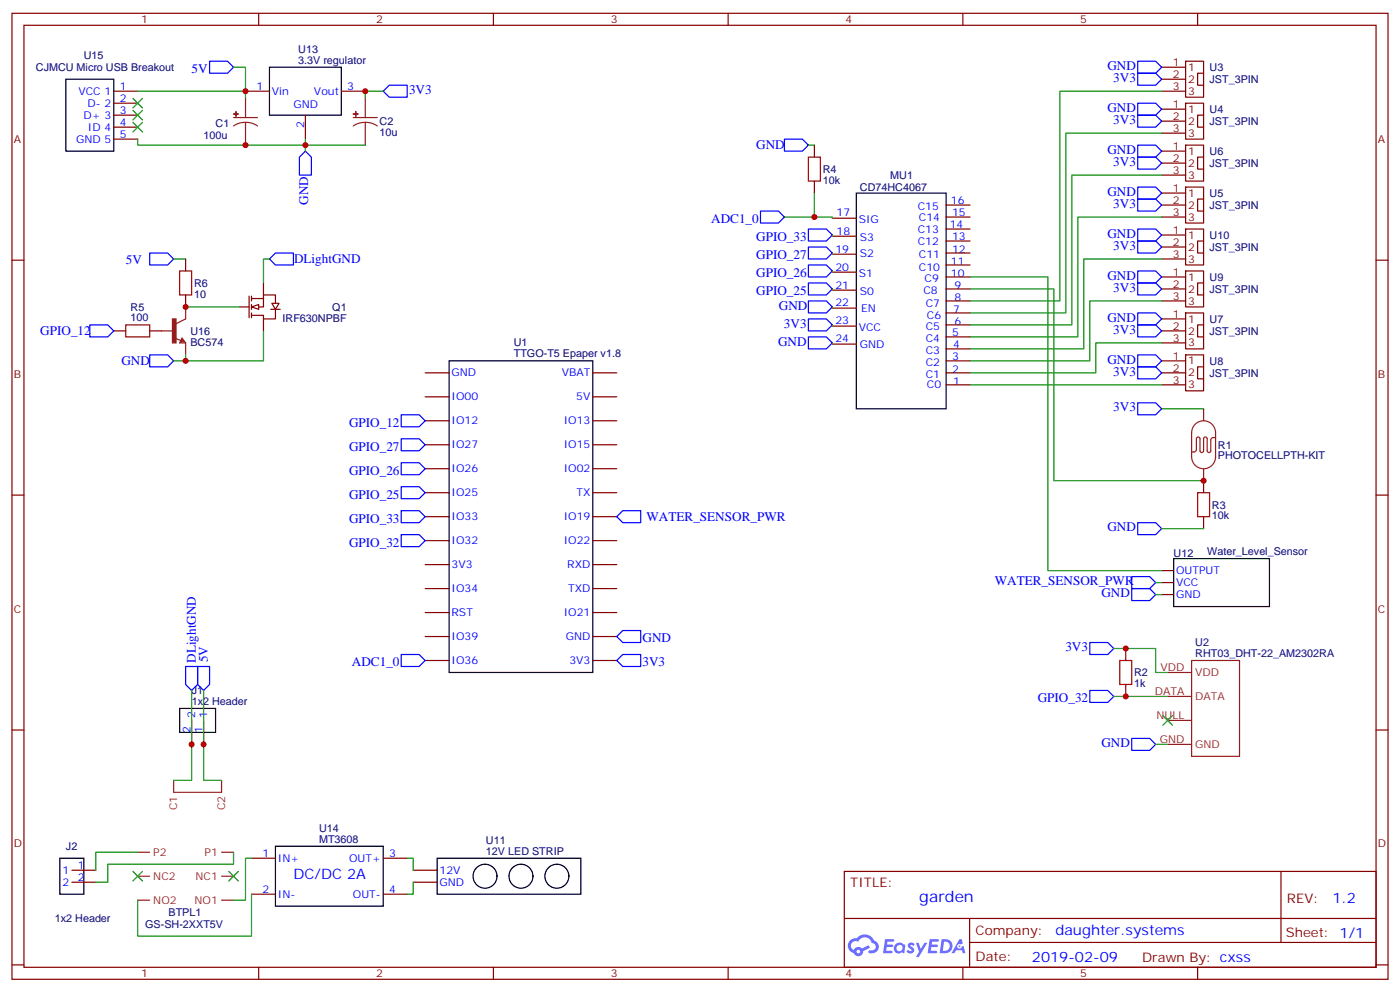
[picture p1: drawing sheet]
<svg xmlns="http://www.w3.org/2000/svg" width="412mm" height="292mm" viewBox="0 0 412 292" stroke-linecap="round" stroke-linejoin="round" font-family="sans-serif">
<g fill="none" stroke="#870000" stroke-width=".35">
<path d="M3.5 3.9h405.4v284.4h-405.4zM7.1 7.4h398.2v277.3h-398.2zM76.2 3.9v3.5M145.3 3.9v3.5M214.5 3.9v3.5M283.6 3.9v3.5M352.8 3.9v3.5M3.5 76.6h3.6M405.3 76.6h3.6M3.5 145.7h3.6M405.3 145.7h3.6M3.5 214.9h3.6"/>
<path d="M405.3 214.9h3.6M248.7 256.5h156.6v28.2h-156.6zM377.3 256.5v20.9M248.7 270.4h156.5M285.6 277.4h119.6M285.6 270.4v14.1M3.5 284h3.6M76.2 284.7v3.6M145.3 284.7v3.6M214.5 284.7v3.6M283.6 284.7v3.6M352.8 284.7v3.6"/>
<path d="M405.3 284h3.6"/>
</g>
<g fill="#5487ff">
<path d="M267.7 277.7a1.22 1.22 0 0 1 1.7 .2l-.4 .6a.47 .47 0 0 0-.3-.4 .47 .47 0 0 0-.5 .2l.1 .2a1.14 1.14 0 0 1 .8 1.8 1.14 1.14 0 0 1-1.9 0l-.2-.2 .5-.6 .7 .5a.29 .29 0 0 0 .3-.3 .29 .29 0 0 0-.2-.3 1.04 1.04 0 0 1-.6-1.7z"/>
<path d="M260.7 276.4h2.4l.3 .2-.2 .5-1.8 .1-.1 .8h1.5l.3 .4-.3 .4h-1.6l-.2 1.1h1.7l.2 .3-.2 .3-2.6 .1z"/>
<path d="M273.8 276.4h2.4l.3 .2-.1 .5-1.8 .1-.2 .8h1.6l.3 .4-.4 .4h-1.6l-.1 1.1h1.7l.2 .3-.2 .3-2.6 .1z"/>
<path d="M282.6 276.4h.7l.3 1.3-.6 .3a.69 .69 0 0 0-1 .3 .69 .69 0 0 0 .4 .9 .69 .69 0 0 0 .9-.6l.5-.2 .6 2.2h-.8l-.2-.9h-1.8l-.5 .9h-.8z"/>
<path d="M269.8 277.5h.8l.6 1.8 1.1-1.8h.9l-2.6 4.2h-.8l.9-1.5z"/>
<path d="M277.4 276.4l-.6 4.2h1.3a2.11 2.11 0 0 0 2.5-2.1 2.11 2.11 0 0 0-2.5-2.1zM278.1 277.2a1.39 1.39 0 0 1 1.7 1.4 1.39 1.39 0 0 1-1.8 1.3h-.3z"/>
<path d="M263.7 278.1a1.54 1.54 0 0 0-.1 2.1 1.54 1.54 0 0 0 2.2 .1l.6 .3 .3-2.3-.2-.3h-.4a1.49 1.49 0 0 0-2.4 .1zM264 279.1a.94 .94 0 0 1 1.8 0 .94 .94 0 0 1-1.8 0z"/>
<path d="M250.4 276.8a2.18 2.18 0 0 0 1.1 3.7 1.44 1.44 0 0 0 1.6 .9 1.44 1.44 0 0 0 1.2-1.4l2-1-.5-.8-1.9 1a1.47 1.47 0 0 0-2.4 .4 1.39 1.39 0 0 1-.7-1.9 1.39 1.39 0 0 1 2-.5 2.12 2.12 0 0 1 2.2-1.3 2.12 2.12 0 0 1 1.9 1.7 1.14 1.14 0 0 1 1.1 1.4 1.14 1.14 0 0 1-1.7 .7 .43 .43 0 0 0-.5 .4 .43 .43 0 0 0 .4 .5 1.98 1.98 0 0 0 2.5-1.2 1.98 1.98 0 0 0-1.2-2.6 3.1 3.1 0 0 0-5.3-.6l-.9 .1zM252.3 280.1a.55 .55 0 0 1 1.1 0 .55 .55 0 0 1-1.1 0z"/>
<circle cx="282.6" cy="278.5" r=".26"/>
</g>
<path d="M79.4 19.8h21.1v14.1h-21.1zM252.2 56.8h26.5v63.5h-26.5zM345.7 164.4h28.2v14.1h-28.2zM52.9 208.5h10.6v7.1h-10.6zM17.6 252.6h7.1v10.6h-7.1z" fill="none" stroke="#000" stroke-width=".35"/>
<g fill="none" stroke="#870000" stroke-width=".35">
<path d="M342.2 19.8h7M349.2 18h5.3v10.6h-5.3zM72.3 26.8h7.1M90 33.9v7.1M100.5 26.8h7.1M342.2 23.3h7M342.2 26.8h7M342.2 32.1h7M342.2 35.7h7M342.2 39.2h7M349.2 30.4h5.3v10.6h-5.3zM354.5 21.6h-1.7v3.5h1.7"/>
<path d="M354.5 33.9h-1.7v3.5h1.7M342.2 56.8h7M342.2 44.5h7M342.2 48h7M342.2 51.5h7M349.2 55.1h5.3v10.6h-5.3zM349.2 42.7h5.3v10.6h-5.3zM354.5 58.6h-1.7v3.5h1.7M354.5 46.2h-1.7v3.6h1.7M245.2 64.2h7M245.2 69.5h7M245.2 74.8h7"/>
<path d="M278.7 60.4h7.1M278.7 63.9h7.1M278.7 67.4h7.1M278.7 70.9h7.1M278.7 74.5h7.1M278.7 78h7.1M342.2 60.4h7M342.2 63.9h7M342.2 69.2h7M342.2 72.7h7M342.2 76.2h7M349.2 79.8h5.3v10.5h-5.3z"/>
<path d="M349.2 67.4h5.3v10.6h-5.3zM354.5 70.9h-1.7v3.6h1.7M73.4 87.2v6.3M74.1 87.9h3.5M74.1 87.2v1.4M74.1 89.6v1.5M74.1 92.1v1.4M79.7 91.1h2.8M81.1 91.1v2.8h-3.5v-1.1h-3.5M81.1 89.3v-2.5h-3.5v3.5h-3.5M245.2 80.1h7M245.2 85.4h7"/>
<path d="M245.2 90.7h7M245.2 96h7M278.7 81.5h7.1M278.7 85.1h7.1M278.7 88.6h7.1M278.7 92.1h7.1M278.7 95.6h7.1M278.7 99.2h7.1M342.2 81.5h7M342.2 85.1h7M342.2 88.6h7M342.2 93.9h7"/>
<path d="M342.2 97.4h7M349.2 92.1h5.3v10.6h-5.3zM354.5 95.6h-1.7v3.6h1.7M354.5 83.3h-1.7v3.5h1.7M245.2 101.3h7M278.7 102.7h7.1M278.7 106.2h7.1M278.7 109.7h7.1M278.7 113.3h7.1M342.2 106.2h7M342.2 109.7h7M342.2 113.3h7"/>
<path d="M342.2 100.9h7M349.2 104.5h5.3v10.5h-5.3zM354.5 108h-1.7v3.5h1.7M354.5 141.5v3.5M354.5 152.1v3.5M342.2 168h3.5M342.2 171.5h3.5M342.2 175h3.5M331.6 190.9v3.5M56.4 212.1v7M60 212.1v7M331.6 201.5v3.5"/>
<path d="M21.2 256.2h7M21.2 259.7h7"/>
</g>
<g fill="none" stroke="#8c2424" stroke-width=".35">
<path d="M68.8 34.6h7M72.3 36l1.9 .3 1.6 .8M72.3 36l-1.8 .3-1.7 .8M72.3 28.6v6M72.3 36v6.7M104.1 34.6h7M107.6 36l1.8 .3 1.7 .8M107.6 36l-1.9 .3-1.6 .8M107.6 28.6v6M107.6 36v6.7M352 124.9a3.5 3.5 0 0 1 3.9-.8 3.5 3.5 0 0 1 2.2 3.3v7a3.5 3.5 0 0 1-3.6 3.6 3.5 3.5 0 0 1-3.5-3.6v-7a3.5 3.5 0 0 1 1-2.5zM354.5 120.3v3.6"/>
<path d="M354.5 138v3.5M358.1 128.8l-1 .1-.4 .3v3.5a.53 .53 0 0 1-.6 .5 .53 .53 0 0 1-.5-.5v-3.5a.53 .53 0 0 0-.5-.6 .53 .53 0 0 0-.6 .6v3.5a.53 .53 0 0 1-.5 .5 .53 .53 0 0 1-.5-.5v-3.5a.53 .53 0 0 0-.5-.6 .53 .53 0 0 0-.6 .6v3.4l-.4 .4h-1M344 197.9h7M351 194.4h14.1v28.2h-14.1zM344 205h7M344 212.1h7M344 219.1h7"/>
</g>
<path d="M352.8 145h3.5v7.1h-3.5zM329.8 194.4h3.6v7.1h-3.6z" fill="none" stroke="#a10000" stroke-width=".35"/>
<g fill="#8c2424" stroke="#8c2424" stroke-width=".35">
<path d="M68.8 33.5l1.4 .1z"/>
<path d="M69.5 32.8v1.5z"/>
<path d="M104.1 33.5l1.4 .1z"/>
<path d="M104.8 32.8v1.5z"/>
</g>
<path d="M74.1 90.3l2.1-.7v1.5z" fill="#fff" stroke="#870000" stroke-width=".35"/>
<g fill="none" stroke="#870000" stroke-width=".35">
<path d="M33.5 26.8h7.1M33.5 30.4h7.1M33.5 33.9h7.1M33.5 37.4h7.1M33.5 41h7.1M239.9 42.7v3.5M239.9 53.3v3.5M54.7 76.2v3.6M33.5 97.4h3.5M44.1 97.4h3.5M54.7 86.8v3.5M70.6 90.3h2.8"/>
<path d="M77.6 83.3v3.5M77.6 93.9v3.5M80.1 89.3h2.1l-1.1 1.8zM125.2 109.7h7.1M125.2 116.8h7.1M174.6 109.7h7.1M174.6 116.8h7.1M125.2 123.9h7.1M125.2 130.9h7.1M125.2 138h7.1M174.6 123.9h7.1M174.6 130.9h7.1"/>
<path d="M174.6 138h7.1M125.2 145h7.1M125.2 152.1h7.1M125.2 159.1h7.1M174.6 145h7.1M174.6 152.1h7.1M174.6 159.1h7.1M125.2 166.2h7.1M125.2 173.2h7.1M174.6 166.2h7.1M174.6 173.2h7.1M125.2 180.3h7.1"/>
<path d="M125.2 187.4h7.1M125.2 194.4h7.1M174.6 180.3h7.1M174.6 187.4h7.1M174.6 194.4h7.1M74.1 252.6h7M112.9 252.6h7M121.7 256.2h7.1M121.7 259.7h7.1M74.1 263.2h7M112.9 263.2h7"/>
</g>
<g fill="none" stroke="#000" stroke-width=".35">
<path d="M19.4 23.3h14.1v21.2h-14.1zM132.3 106.2h42.3v91.7h-42.3zM81.1 249.1h31.8v17.6h-31.8zM128.8 252.6h42.3v10.6h-42.3z"/>
<circle cx="142.9" cy="257.9" r="3.5"/>
<circle cx="153.5" cy="257.9" r="3.5"/>
<circle cx="164" cy="257.9" r="3.5"/>
</g>
<path d="M238.1 46.2h3.6v7.1h-3.6zM52.9 79.8h3.5v7h-3.5zM37 95.6h7.1v3.6h-7.1z" fill="none" stroke="#a10000" stroke-width=".35"/>
<path d="M50.8 93.9h1.1v7h-1.1z" fill="#8c2424" stroke="#8c2424" stroke-width=".35"/>
<g fill="none" stroke="#8c2424" stroke-width=".35">
<path d="M47.6 97.4h3.6M51.5 99.5l1.8 .7M53.6 99.5l1.1 1.4h-1.8zM53.6 99.9l.7 .7h-1zM54.7 90.3v3.6l-2.8 1.4M53.6 100.2v.4M54.7 100.9v3.6M51.2 229.7v3.5h14.1v-3.5M40.6 250.9h3.5M40.6 257.9h3.5M65.3 250.9h3.5M65.3 257.9h3.5"/>
<path d="M40.6 265h3.5M65.3 265h3.5"/>
</g>
<g fill="none" stroke="#00f" stroke-width=".35">
<path d="M61.7 18h5.3l1.8 1.8-1.8 1.8h-5.3zM335.1 18h5.3l1.8 1.8-1.8 1.8h-5.3zM112.9 26.8l1.8-1.7h5.2v3.5h-5.2zM335.1 21.6h5.3l1.8 1.7-1.8 1.8h-5.3zM335.1 33.9h5.3l1.8 1.8-1.8 1.7h-5.3zM335.1 30.4h5.3l1.8 1.7-1.8 1.8h-5.3zM88.2 46.2l1.8-1.7 1.7 1.7v5.3h-3.5zM231.1 41h5.3l1.7 1.7-1.7 1.8h-5.3zM335.1 55.1h5.3l1.8 1.7-1.8 1.8h-5.3zM335.1 58.6h5.3l1.8 1.8-1.8 1.7h-5.3zM335.1 46.2h5.3l1.8 1.8-1.8 1.8h-5.3zM335.1 42.7h5.3l1.8 1.8-1.8 1.7h-5.3z"/>
<path d="M44.1 74.5h5.3l1.8 1.7-1.8 1.8h-5.3zM79.4 76.2l1.7-1.7h5.3v3.5h-5.3zM224 62.1h5.3l1.8 1.8-1.8 1.8h-5.3zM238.1 72.7h5.3l1.8 1.8-1.8 1.7h-5.3zM238.1 78h5.3l1.8 1.8-1.8 1.7h-5.3zM238.1 67.4h5.3l1.8 1.8-1.8 1.7h-5.3zM335.1 79.8h5.3l1.8 1.7-1.8 1.8h-5.3zM335.1 70.9h5.3l1.8 1.8-1.8 1.8h-5.3zM335.1 67.4h5.3l1.8 1.8-1.8 1.7h-5.3zM26.5 95.6h5.2l1.8 1.8-1.8 1.8h-5.2zM238.1 93.9h5.3l1.8 1.7-1.8 1.8h-5.3zM238.1 99.2h5.3l1.8 1.7-1.8 1.8h-5.3z"/>
<path d="M238.1 88.6h5.3l1.8 1.7-1.8 1.8h-5.3zM238.1 83.3h5.3l1.8 1.8-1.8 1.7h-5.3zM335.1 92.1h5.3l1.8 1.8-1.8 1.7h-5.3zM335.1 95.6h5.3l1.8 1.8-1.8 1.8h-5.3zM335.1 83.3h5.3l1.8 1.8-1.8 1.7h-5.3zM44.1 104.5h5.3l1.8 1.7-1.8 1.8h-5.3zM335.1 108h5.3l1.8 1.7-1.8 1.8h-5.3zM335.1 104.5h5.3l1.8 1.7-1.8 1.8h-5.3zM335.1 118.6h5.3l1.8 1.7-1.8 1.8h-5.3zM118.2 136.2h5.3l1.7 1.8-1.7 1.7h-5.3zM118.2 129.2h5.3l1.7 1.7-1.7 1.8h-5.3zM118.2 122.1h5.3l1.7 1.8-1.7 1.7h-5.3z"/>
<path d="M118.2 143.3h5.3l1.7 1.7-1.7 1.8h-5.3zM118.2 150.3h5.3l1.7 1.8-1.7 1.7h-5.3zM118.2 157.4h5.3l1.7 1.7-1.7 1.8h-5.3zM183.4 150.3h5.3v3.5h-5.3l-1.7-1.7zM335.1 153.8h5.3l1.8 1.8-1.8 1.8h-5.3zM333.4 173.2h5.3l1.7 1.8-1.7 1.8h-5.3zM333.4 169.7h5.3l1.7 1.8-1.7 1.7h-5.3zM54.7 196.2h3.5v5.3l-1.8 1.7-1.7-1.7zM58.2 196.2h3.5v5.3l-1.7 1.7-1.8-1.7zM118.2 192.7h5.3l1.7 1.7-1.7 1.8h-5.3zM183.4 185.6h5.3v3.5h-5.3l-1.7-1.7zM183.4 192.7h5.3v3.5h-5.3l-1.7-1.8z"/>
<path d="M321 189.1h5.3l1.8 1.8-1.8 1.8h-5.3zM321 203.2h5.3l1.8 1.8-1.8 1.8h-5.3zM333.4 217.3h5.3l1.7 1.8-1.7 1.8h-5.3z"/>
</g>
<g fill="none" stroke="#008700" stroke-width=".35">
<path d="M68.8 19.8h3.5v7M40.6 26.8h31.7v1.8M112.9 26.8h-5.3v1.8M342.2 39.2h-28.2v52.9h-28.2M342.2 26.8h-30v61.8h-26.4M40.6 41v1.7h67M90 41v3.5M238.1 42.7h1.8M239.9 56.8v7.1M342.2 51.5h-26.5v44.1h-29.9M51.2 76.2h3.5M79.4 76.2h-1.8v7.1"/>
<path d="M231.1 63.9h14.1v.3M245.2 69.2v.3M245.2 74.5v.3M245.2 79.8v.3M342.2 76.2h-22.9v26.5h-33.5M342.2 63.9h-24.7v35.3h-31.7M54.7 90.3h15.9M77.6 97.4v8.8h-26.4M245.2 85.1v.3M245.2 90.3v.4M245.2 95.6v.4M285.8 85.1h24.6v56.4h44.1"/>
<path d="M285.8 81.5h22.9v86.5h33.5M342.2 88.6h-21.2v17.6h-35.2M54.7 104.5v1.7M245.2 100.9v.4M285.8 113.3h56.4M342.2 100.9h-19.4v8.8h-37M342.2 120.3h12.3M342.2 155.6h12.3M340.4 175h1.8M340.4 171.5h1.8M328.1 190.9h12.3v7h3.6M56.4 203.2v26.5h-5.2"/>
<path d="M60 203.2v26.5h5.3M328.1 205h15.9M340.4 219.1h3.6M40.6 250.9h-12.4v5.3M68.8 250.9v3.5h-37.1v5.3h-3.5M74.1 252.6h-1.8v12.4h-3.5M119.9 252.6h1.8v3.6M121.7 259.7v3.5h-1.8M74.1 263.2v12.4h-33.5v-10.6"/>
</g>
<g fill="#c00">
<circle cx="239.9" cy="63.9" r=".88"/>
<circle cx="354.5" cy="141.5" r=".88"/>
<circle cx="72.3" cy="42.7" r=".88"/>
<circle cx="90" cy="42.7" r=".88"/>
<circle cx="331.6" cy="190.9" r=".88"/>
<circle cx="107.6" cy="26.8" r=".88"/>
<circle cx="72.3" cy="26.8" r=".88"/>
<circle cx="60" cy="219.1" r=".88"/>
<circle cx="56.4" cy="219.1" r=".88"/>
<circle cx="331.6" cy="205" r=".88"/>
<circle cx="54.7" cy="106.2" r=".88"/>
<circle cx="54.7" cy="90.3" r=".88"/>
</g>
<g fill="#c00" stroke="#008700" stroke-width=".35">
<path d="M39.2 29l2.8 2.8zM42 29l-2.8 2.8z"/>
<path d="M39.2 32.5l2.8 2.8zM42 32.5l-2.8 2.8z"/>
<path d="M39.2 36l2.8 2.8zM42 36l-2.8 2.8z"/>
<path d="M342.5 210.6l2.9 2.9zM345.4 210.6l-2.9 2.9z"/>
<path d="M67.4 259.3l2.8-2.8zM67.4 256.5l2.8 2.8z"/>
<path d="M42 256.5l-2.8 2.8zM39.2 256.5l2.8 2.8z"/>
</g>
<text font-size="4.6" fill="#00f" x="270.8" y="265.5">garden</text>
<g font-size="4.2" fill="#00f">
<text x="86.4" y="258.6">DC/DC 2A</text>
<text x="392.5" y="265.8">1.2</text>
<text x="310.9" y="275.3">daughter.systems</text>
<text x="304" y="283.1">2019-02-09</text>
</g>
<g font-size="3.9" fill="#00f">
<text x="56.4" y="21.4">5V</text>
<text x="326.2" y="20.6">GND</text>
<text x="120.5" y="27.6">3V3</text>
<text x="327.9" y="24.1">3V3</text>
<text x="326.2" y="32.9">GND</text>
<text x="327.9" y="36.4">3V3</text>
<text x="222.7" y="44">GND</text>
<text x="326.2" y="45.3">GND</text>
<text x="327.9" y="48.8">3V3</text>
<text x="326.2" y="57.6">GND</text>
<text x="90.7" y="60.2" transform="rotate(-90 90.7 60.2)">GND</text>
<text x="209.5" y="65.7">ADC1_0</text>
<text x="327.9" y="61.1">3V3</text>
<text x="222.8" y="70.9">GPIO_33</text>
<text x="326.2" y="70">GND</text>
<text x="37" y="77.8">5V</text>
<text x="86.6" y="77.5">DLightGND</text>
<text x="222.8" y="76.2">GPIO_27</text>
<text x="327.9" y="73.5">3V3</text>
<text x="222.8" y="81.5">GPIO_26</text>
<text x="326.2" y="82.3">GND</text>
<text x="222.8" y="86.8">GPIO_25</text>
<text x="327.9" y="85.8">3V3</text>
<text x="229.4" y="91.2">GND</text>
<text x="326.2" y="94.7">GND</text>
<text x="11.9" y="98.7">GPIO_12</text>
<text x="229.2" y="101.7">GND</text>
<text x="230.9" y="96.4">3V3</text>
<text x="327.9" y="98.2">3V3</text>
<text x="35.8" y="107.5">GND</text>
<text x="326.2" y="107">GND</text>
<text x="327.9" y="110.5">3V3</text>
<text x="102.8" y="125.6">GPIO_12</text>
<text x="327.9" y="121.1">3V3</text>
<text x="102.8" y="132.7">GPIO_27</text>
<text x="102.8" y="139.7">GPIO_26</text>
<text x="102.8" y="146.8">GPIO_25</text>
<text x="102.8" y="153.8">GPIO_33</text>
<text x="190.5" y="153.3">WATER_SENSOR_PWR</text>
<text x="102.8" y="160.9">GPIO_32</text>
<text x="326.2" y="156.4">GND</text>
<text x="293" y="172.3">WATER_SENSOR_PWR</text>
<text x="324.5" y="175.8">GND</text>
<text x="189.3" y="189.1">GND</text>
<text x="313.8" y="191.7">3V3</text>
<text x="57.7" y="195.1" transform="rotate(-90 57.7 195.1)">DLightGND</text>
<text x="61.2" y="194.9" transform="rotate(-90 61.2 194.9)">5V</text>
<text x="103.7" y="196.2">ADC1_0</text>
<text x="189.3" y="196.1">3V3</text>
<text x="305.7" y="206.8">GPIO_32</text>
<text x="324.5" y="219.9">GND</text>
</g>
<g font-size="3.9" fill="#800">
<text x="250.5" y="261.1">TITLE:</text>
<text x="379.1" y="265.8">REV:</text>
<text x="287.4" y="275.3">Company:</text>
<text x="378.7" y="275.9">Sheet: 1/1</text>
<text x="287.4" y="283">Date:</text>
<text x="336.4" y="283.1">Drawn By: cxss</text>
</g>
<g font-size="3.2" fill="#800">
<text x="41.6" y="6.9">1</text>
<text x="110.8" y="6.9">2</text>
<text x="179.9" y="6.9">3</text>
<text x="249.1" y="6.9">4</text>
<text x="318.2" y="6.9">5</text>
<text x="345.5" y="19.4">1</text>
<text x="345.5" y="23">2</text>
<text x="350" y="20.8">1</text>
<text x="345.5" y="26.5">3</text>
<text x="350" y="24.4">2</text>
<text x="350" y="27.9">3</text>
<text x="345.5" y="31.8">1</text>
<text x="345.5" y="35.3">2</text>
<text x="350" y="33.2">1</text>
<text x="345.5" y="38.8">3</text>
<text x="350" y="36.7">2</text>
<text x="350" y="40.3">3</text>
<text x="4.1" y="42">A</text>
<text x="345.5" y="44.1">1</text>
<text x="345.5" y="47.7">2</text>
<text x="350" y="45.5">1</text>
<text x="405.9" y="42">A</text>
<text x="345.5" y="51.2">3</text>
<text x="350" y="49.1">2</text>
<text x="350" y="52.6">3</text>
<text x="345.5" y="56.5">1</text>
<text x="350" y="57.9">1</text>
<text x="345.5" y="60">2</text>
<text x="345.5" y="63.5">3</text>
<text x="350" y="61.4">2</text>
<text x="350" y="64.9">3</text>
<text x="345.5" y="68.8">1</text>
<text x="350" y="70.2">1</text>
<text x="345.5" y="72.4">2</text>
<text x="345.5" y="75.9">3</text>
<text x="350" y="73.8">2</text>
<text x="350" y="77.3">3</text>
<text x="345.5" y="81.2">1</text>
<text x="350" y="82.6">1</text>
<text x="345.5" y="84.7">2</text>
<text x="345.5" y="88.2">3</text>
<text x="350" y="86.1">2</text>
<text x="350" y="89.6">3</text>
<text x="345.5" y="93.5">1</text>
<text x="350" y="94.9">1</text>
<text x="345.5" y="97">2</text>
<text x="345.5" y="100.6">3</text>
<text x="350" y="98.5">2</text>
<text x="350" y="102">3</text>
<text x="345.5" y="105.9">1</text>
<text x="350" y="107.3">1</text>
<text x="4.1" y="111.2">B</text>
<text x="345.5" y="109.4">2</text>
<text x="345.5" y="112.9">3</text>
<text x="350" y="110.8">2</text>
<text x="405.9" y="111.2">B</text>
<text x="350" y="114.3">3</text>
<text x="4.1" y="180.3">C</text>
<text x="405.9" y="180.3">C</text>
<text x="4.1" y="249.4">D</text>
<text x="405.9" y="249.4">D</text>
<text x="41.6" y="287.7">1</text>
<text x="110.8" y="287.7">2</text>
<text x="179.9" y="287.7">3</text>
<text x="249.1" y="287.7">4</text>
<text x="318.2" y="287.7">5</text>
</g>
<g font-size="3.2" fill="#000080">
<text x="24.7" y="17.5">U15</text>
<text x="87.9" y="15.5">U13</text>
<text x="10.6" y="21">CJMCU Micro USB Breakout</text>
<text x="87.9" y="18.7">3.3V regulator</text>
<text x="356.3" y="21">U3</text>
<text x="356.3" y="24.5">JST_3PIN</text>
<text x="356.3" y="33.3">U4</text>
<text x="60" y="41">100u</text>
<text x="63.5" y="37.4">C1</text>
<text x="111.8" y="40">10u</text>
<text x="111.8" y="36.8">C2</text>
<text x="356.3" y="36.9">JST_3PIN</text>
<text x="356.3" y="45.7">U6</text>
<text x="242.4" y="50.9">R4</text>
<text x="262.2" y="52.6">MU1</text>
<text x="356.3" y="49.2">JST_3PIN</text>
<text x="242.4" y="54.1">10k</text>
<text x="253.3" y="56.2">CD74HC4067</text>
<text x="356.3" y="58">U5</text>
<text x="356.3" y="61.6">JST_3PIN</text>
<text x="356.3" y="70.4">U10</text>
<text x="356.3" y="73.9">JST_3PIN</text>
<text x="356.3" y="82.7">U9</text>
<text x="57.1" y="87.6">10</text>
<text x="57.1" y="84.4">R6</text>
<text x="356.3" y="86.3">JST_3PIN</text>
<text x="38.5" y="94.6">100</text>
<text x="38.5" y="91.4">R5</text>
<text x="83.2" y="94.7">IRF630NPBF</text>
<text x="97.9" y="91.4">Q1</text>
<text x="356.3" y="95.1">U7</text>
<text x="56.1" y="101.7">BC574</text>
<text x="56.1" y="98.5">U16</text>
<text x="151.4" y="102">U1</text>
<text x="356.3" y="98.6">JST_3PIN</text>
<text x="151.4" y="105.2">TTGO-T5 Epaper v1.8</text>
<text x="356.3" y="107.4">U8</text>
<text x="356.3" y="111">JST_3PIN</text>
<text x="358.8" y="135.2">PHOTOCELLPTH-KIT</text>
<text x="358.8" y="132.1">R1</text>
<text x="357" y="149.7">R3</text>
<text x="357" y="152.9">10k</text>
<text x="345.7" y="163.9">U12</text>
<text x="355.6" y="163.4">Water_Level_Sensor</text>
<text x="352.1" y="190.2">U2</text>
<text x="352.1" y="193.4">RHT03_DHT-22_AM2302RA</text>
<text x="334.1" y="202.2">1k</text>
<text x="334.1" y="199.1">R2</text>
<text x="56.5" y="207.5">1x2 Header</text>
<text x="56.5" y="204.3">J1</text>
<text x="94" y="244.8">U14</text>
<text x="19.4" y="250.2">J2</text>
<text x="94" y="248">MT3608</text>
<text x="143.2" y="251.6">12V LED STRIP</text>
<text x="143.2" y="248.4">U11</text>
<text x="49.6" y="269.6">BTPL1</text>
<text x="16.2" y="271.4">1x2 Header</text>
<text x="42.8" y="273.2">GS-SH-2XXT5V</text>
</g>
<g font-size="3.2" fill="#00f">
<text x="23.1" y="27.9">VCC 1</text>
<text x="35.3" y="26.5">1</text>
<text x="75.6" y="26.5">1</text>
<text x="80.1" y="27.9">Vin</text>
<text x="92.5" y="27.9">Vout</text>
<text x="102.3" y="26.5">3</text>
<text x="24.6" y="35">D+ 3</text>
<text x="25.8" y="31.4">D- 2</text>
<text x="35.3" y="30">2</text>
<text x="35.3" y="33.5">3</text>
<text x="86.4" y="31.9">GND</text>
<text x="25.9" y="38.5">ID 4</text>
<text x="35.3" y="37.1">4</text>
<text x="35.3" y="40.6">5</text>
<text x="89.6" y="37.7" transform="rotate(-90 89.6 37.7)">2</text>
<text x="22.4" y="42">GND 5</text>
<text x="246.4" y="63.5">17</text>
<text x="252.9" y="65.7">SIG</text>
<text x="270.3" y="61.8">C15</text>
<text x="270.7" y="64.9">C14</text>
<text x="280.1" y="60">16</text>
<text x="280.5" y="63.5">15</text>
<text x="246.4" y="69.2">18</text>
<text x="253.3" y="70.9">S3</text>
<text x="270.3" y="68.5">C13</text>
<text x="279.8" y="67.1">14</text>
<text x="280.5" y="70.6">13</text>
<text x="246.1" y="74.5">19</text>
<text x="253.3" y="75.5">S2</text>
<text x="270.3" y="72">C12</text>
<text x="270.7" y="75.9">C11</text>
<text x="280.1" y="78">11</text>
<text x="280.5" y="74.5">12</text>
<text x="246.1" y="79.8">20</text>
<text x="252.9" y="81.5">S1</text>
<text x="270.7" y="79.8">C10</text>
<text x="272.3" y="82.9">C9</text>
<text x="280.1" y="81.5">10</text>
<text x="246.1" y="85.1">21</text>
<text x="246.1" y="90">22</text>
<text x="253.3" y="86.8">S0</text>
<text x="272" y="86.5">C8</text>
<text x="281.2" y="85.1">9</text>
<text x="281.2" y="88.6">8</text>
<text x="246.1" y="95.3">23</text>
<text x="253.6" y="91.8">EN</text>
<text x="272.7" y="90.3">C7</text>
<text x="273" y="93.9">C6</text>
<text x="280.8" y="92.1">7</text>
<text x="281.2" y="95.6">6</text>
<text x="246.1" y="100.6">24</text>
<text x="252.9" y="97.4">VCC</text>
<text x="272.7" y="97">C5</text>
<text x="272.7" y="100.6">C4</text>
<text x="280.5" y="98.8">5</text>
<text x="253.3" y="102.3">GND</text>
<text x="272.7" y="104.1">C3</text>
<text x="272.7" y="107.6">C2</text>
<text x="280.5" y="105.9">3</text>
<text x="280.8" y="102.3">4</text>
<text x="133" y="110.8">GND</text>
<text x="165.5" y="110.8">VBAT</text>
<text x="272.7" y="111.2">C1</text>
<text x="280.5" y="109.7">2</text>
<text x="280.8" y="113.3">1</text>
<text x="133" y="117.9">IO00</text>
<text x="169.7" y="117.9">5V</text>
<text x="273" y="114.3">C0</text>
<text x="133" y="124.9">IO12</text>
<text x="166.1" y="124.9">IO13</text>
<text x="133" y="132">IO27</text>
<text x="166.1" y="132">IO15</text>
<text x="133" y="139">IO26</text>
<text x="166.1" y="139">IO02</text>
<text x="133" y="146.1">IO25</text>
<text x="169.8" y="146.1">TX</text>
<text x="133" y="153.1">IO33</text>
<text x="166.1" y="153.1">IO19</text>
<text x="133" y="160.2">IO32</text>
<text x="166.1" y="160.2">IO22</text>
<text x="133" y="167.3">3V3</text>
<text x="167.1" y="167.3">RXD</text>
<text x="346.4" y="169">OUTPUT</text>
<text x="346.4" y="172.5">VCC</text>
<text x="133" y="174.3">IO34</text>
<text x="167.3" y="174.3">TXD</text>
<text x="346.4" y="176.1">GND</text>
<text x="133" y="181.4">RST</text>
<text x="166.1" y="181.4">IO21</text>
<text x="133" y="188.4">IO39</text>
<text x="166.6" y="188.4">GND</text>
<text x="133" y="195.5">IO36</text>
<text x="167.7" y="195.5">3V3</text>
<text x="56.1" y="215.8" transform="rotate(-90 56.1 215.8)">2</text>
<text x="57.5" y="211.3" transform="rotate(-90 57.5 211.3)">2</text>
<text x="59.6" y="215.8" transform="rotate(-90 59.6 215.8)">1</text>
<text x="61" y="211.3" transform="rotate(-90 61 211.3)">1</text>
<text x="18.4" y="257.2">1</text>
<text x="22.9" y="255.8">1</text>
<text x="77.4" y="252.3">1</text>
<text x="81.8" y="253.7">IN+</text>
<text x="102.8" y="253.7">OUT+</text>
<text x="114.7" y="252.3">3</text>
<text x="129.5" y="257.2">12V</text>
<text x="18.4" y="260.7">2</text>
<text x="22.9" y="259.3">2</text>
<text x="77.4" y="262.9">2</text>
<text x="114.7" y="262.9">4</text>
<text x="129.5" y="260.7">GND</text>
<text x="81.8" y="264.3">IN-</text>
<text x="104" y="264.3">OUT-</text>
</g>
<g font-size="3.2" fill="#8d2323">
<text x="341.8" y="197.6">VDD</text>
<text x="352.1" y="199">VDD</text>
<text x="340.2" y="204.6">DATA</text>
<text x="352.1" y="206.1">DATA</text>
<text x="340.7" y="211.7">NULL</text>
<text x="341.6" y="218.8">GND</text>
<text x="352.1" y="220.2">GND</text>
<text x="52.2" y="238.5" transform="rotate(-90 52.2 238.5)">C1</text>
<text x="66.3" y="238.5" transform="rotate(-90 66.3 238.5)">C2</text>
<text x="45.2" y="251.9">P2</text>
<text x="60.3" y="251.9">P1</text>
<text x="45.2" y="259">NC2</text>
<text x="57.6" y="259">NC1</text>
<text x="45.2" y="266">NO2</text>
<text x="57.3" y="266">NO1</text>
</g>
</svg>
